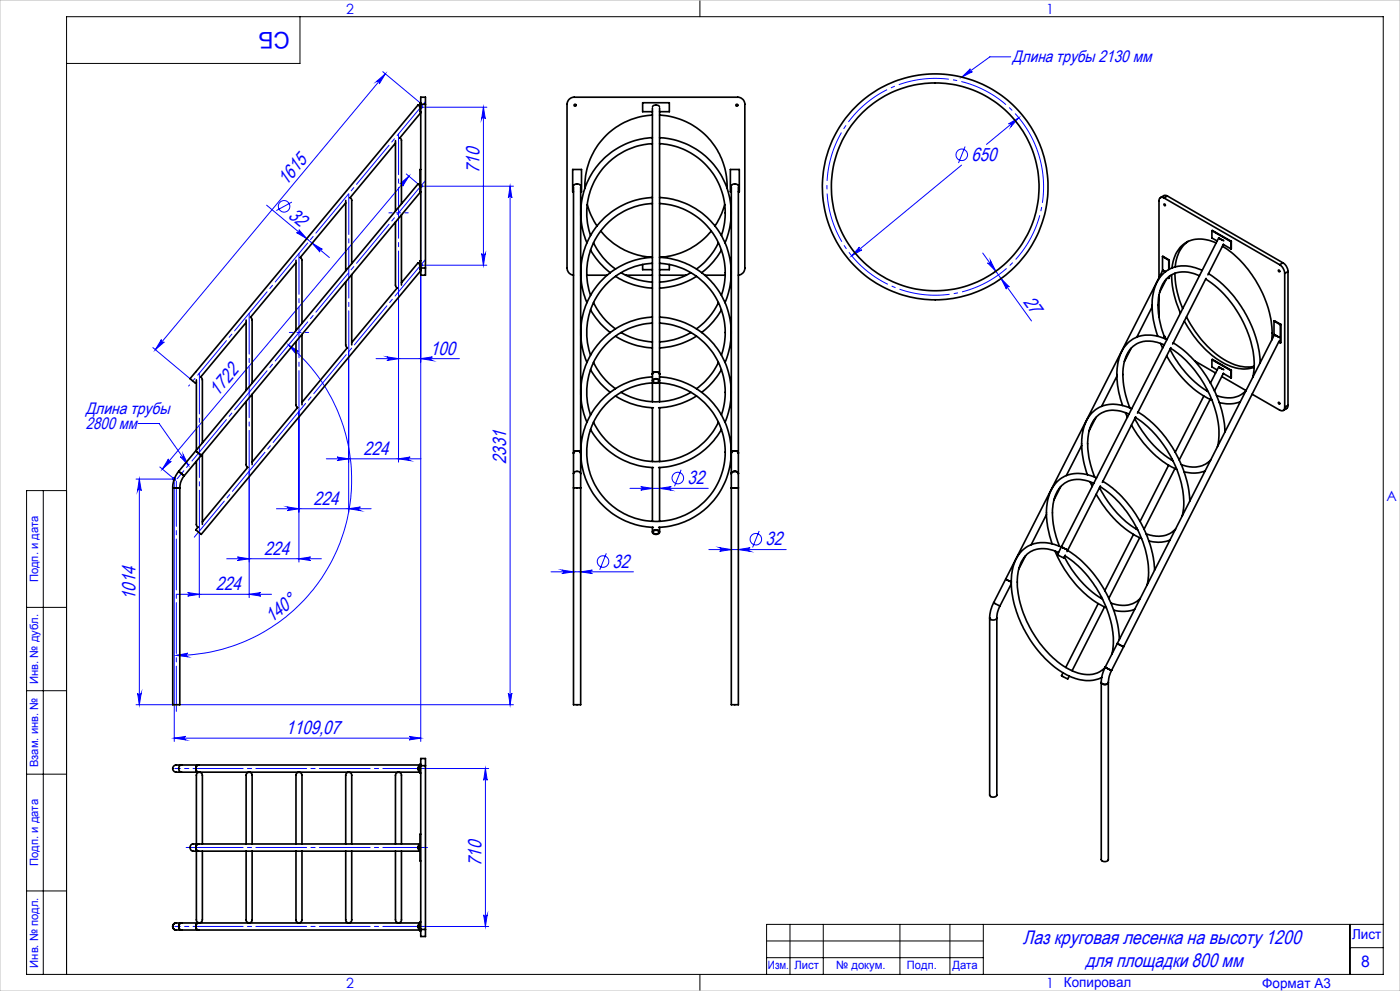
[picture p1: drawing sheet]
<svg xmlns="http://www.w3.org/2000/svg" width="420mm" height="297mm" viewBox="0 0 420 297" stroke-linecap="round" stroke-linejoin="round" font-family="sans-serif">
<g fill="none" stroke="#00f" stroke-width=".3">
<path d="M303.2 17h-6.2l-8.4 6.1M113 24.4l2.6-2.3-1.8 3a.54 .54 0 0 0-.1-.7 .54 .54 0 0 0-.7 0zM114.8 21.5l11.2 9.3M115.6 22.1l-69 82.7M126.2 32.1h19.8M145 32.1v47.4M145 32.1l.6 3.5a.55 .55 0 0 0-.6-.5 .55 .55 0 0 0-.5 .5zM288.6 23.1l2.5-2.5a.52 .52 0 0 0-.1 .8 .52 .52 0 0 0 .7 .1zM302.6 37.1l3-1.8-2.3 2.7a.54 .54 0 0 0 0-.8 .54 .54 0 0 0-.7-.1zM305.6 35.3l-9.7 8M120 55.1l2.7-2.3-1.9 3a.53 .53 0 0 0-.1-.7 .53 .53 0 0 0-.7 0zM121.9 52.1l4.3 3.7"/>
<path d="M122.7 52.8l-74 87.8M126.2 55.8v166.4M126.2 55.8h27.8M153 55.8v155.4M153 55.8l.6 3.5a.53 .53 0 0 0-.6-.5 .53 .53 0 0 0-.5 .5zM288.5 49.5l-33 27.2M289.5 43.9l-2 5M80 61.5l18.8 15.7M87.6 60.6l-4.7 2.5M89.7 68.9l2.3 2.6-3-1.8a.55 .55 0 0 0 .7-.1 .55 .55 0 0 0 0-.7zM93.7 72.9l3 1.8a.54 .54 0 0 0-.7 .1 .54 .54 0 0 0 0 .7zM126.2 79.5h19.8"/>
<path d="M144.5 76a.55 .55 0 0 0 .5 .5 .55 .55 0 0 0 .6-.5l-.6 3.5zM257.8 74a.55 .55 0 0 0 0 .8 .55 .55 0 0 0 .8 .1l-3.1 1.8zM294.8 75.8l3.9 5.5M296.3 78.8a.54 .54 0 0 0 .7 .1 .54 .54 0 0 0 .1-.8l1.6 3.2zM119.6 87.5v51M298.7 81.3l-.8 .6M298.7 81.3l1.6 2.2M300.3 83.5l2.5 2.5a.53 .53 0 0 0-.7-.1 .53 .53 0 0 0-.2 .7zM300.3 83.5l-.8 .6M300.3 83.5l9.2 12.7M45.9 104.2l11.1 9.3M48.4 101.8a.55 .55 0 0 0 .1 .7 .55 .55 0 0 0 .8 0l-2.7 2.3z"/>
<path d="M86.6 103.4l2.9 1.9a.54 .54 0 0 0-.7 .1 .54 .54 0 0 0 0 .7zM86.6 103.4a52.6 52.6 0 0 1 15.7 58.3 52.6 52.6 0 0 1-49.4 34.7M104.6 105.4v48.1M112.8 107.5h25M116.1 107l3.5 .5-3.5 .6a.55 .55 0 0 0 .5-.6 .55 .55 0 0 0-.5-.5zM126.2 107.5l3.5-.5a.55 .55 0 0 0-.5 .5 .55 .55 0 0 0 .5 .6zM41.5 126.9h6.2l8.8 12.5M47.9 139.9l4.4 3.7M50.6 137.5a.54 .54 0 0 0 0 .8 .54 .54 0 0 0 .8 0l-2.7 2.3zM54.1 136.9a.54 .54 0 0 0 .7 .1 .54 .54 0 0 0 .2-.7l1.5 3.1zM89.7 123.3v45.1M97.9 137.5h28.4"/>
<path d="M101.1 137l3.5 .5-3.5 .5a.53 .53 0 0 0 .5-.5 .53 .53 0 0 0-.5-.5zM119.6 137.5l3.4-.5a.53 .53 0 0 0-.5 .5 .53 .53 0 0 0 .5 .5zM40.8 143.6h11.5M41.8 143.6v67.6M41.8 143.6l.6 3.5a.55 .55 0 0 0-.6-.5 .55 .55 0 0 0-.5 .5zM52.3 143.6v78.6M59.8 159.2v19.9M74.8 141.2v37.9M82.9 152.5h28.4M86.2 151.9l3.5 .6-3.5 .5a.55 .55 0 0 0 .5-.5 .55 .55 0 0 0-.5-.6zM104.6 152.5l3.5-.6a.55 .55 0 0 0-.5 .6 .55 .55 0 0 0 .5 .5zM189 146.4h23.5"/>
<path d="M192.2 145.8l3.5 .6-3.5 .5a.53 .53 0 0 0 .5-.5 .53 .53 0 0 0-.5-.6zM197.9 146.4l3.5-.6a.53 .53 0 0 0-.5 .6 .53 .53 0 0 0 .5 .5zM204.3 140.8l-1.9 4.9M227.8 159.1l-2 5M53.1 178.1h28.4M56.3 177.6l3.5 .5-3.5 .5a.53 .53 0 0 0 .5-.5 .53 .53 0 0 0-.5-.5zM68 167.5h28.4M71.2 166.9l3.6 .6-3.6 .5a.53 .53 0 0 0 .6-.5 .53 .53 0 0 0-.6-.6zM74.8 178.1l3.4-.5a.53 .53 0 0 0-.5 .5 .53 .53 0 0 0 .5 .5zM89.7 167.5l3.5-.6a.53 .53 0 0 0-.5 .6 .53 .53 0 0 0 .5 .5zM165.3 171.4h24.7M168.6 170.8l3.4 .6-3.4 .5a.53 .53 0 0 0 .5-.5 .53 .53 0 0 0-.5-.6z"/>
<path d="M174.2 171.4l3.5-.6a.53 .53 0 0 0-.5 .6 .53 .53 0 0 0 .5 .5zM181.9 165.8l-2 5M212.7 164.7h23.2M215.9 164.1l3.5 .6-3.5 .5a.55 .55 0 0 0 .5-.5 .55 .55 0 0 0-.5-.6zM221.5 164.7l3.5-.6a.55 .55 0 0 0-.5 .6 .55 .55 0 0 0 .5 .5zM52.9 196.4l3.5-.6a.55 .55 0 0 0-.5 .5 .55 .55 0 0 0 .5 .5zM40.8 211.2h11M41.3 207.7a.55 .55 0 0 0 .5 .5 .55 .55 0 0 0 .6-.5l-.6 3.5zM54 211.2h100M152.5 207.7a.53 .53 0 0 0 .5 .5 .53 .53 0 0 0 .6-.5l-.6 3.5zM52.3 221.2h73.9M52.3 221.2l3.5-.5a.53 .53 0 0 0-.5 .5 .53 .53 0 0 0 .5 .6z"/>
<path d="M122.7 220.7l3.5 .5-3.5 .6a.53 .53 0 0 0 .5-.6 .53 .53 0 0 0-.5-.5zM128.2 230.3h18.4M145.6 230.3l.6 3.6a.53 .53 0 0 0-.6-.6 .53 .53 0 0 0-.5 .6zM145.6 230.3v47.4M128.2 277.7h18.4M145.1 274.2a.53 .53 0 0 0 .5 .5 .53 .53 0 0 0 .6-.5l-.6 3.5z"/>
<circle cx="288.5" cy="46.4" r="1.73"/>
<circle cx="85.2" cy="61.8" r="1.73"/>
<circle cx="203.3" cy="143.3" r="1.73"/>
<circle cx="180.9" cy="168.3" r="1.73"/>
<circle cx="226.8" cy="161.6" r="1.73"/>
</g>
<path d="M311.7 46.5a32.5 32.5 0 0 0-54.5-13.1 32.5 32.5 0 0 0 15 54 32.5 32.5 0 0 0 39.9-39.3l-.4-1.6" fill="none" stroke="#00f" stroke-width=".3" stroke-dasharray="15.2 1.3 1.3 1.3" stroke-dashoffset=".8" stroke-linecap="butt"/>
<g fill="none" stroke="#00f" stroke-width=".7" stroke-linecap="butt">
<path d="M125.7 32.1h1M125.9 31.8l.7 .7M126.2 31.6v1M126.6 31.8l-.7 .7M125.7 55.8h1M125.9 55.5l.7 .7M126.2 55.3v1M126.6 55.5l-.7 .7M125.7 79.5h1M125.9 79.1l.7 .7M126.2 79v1M126.6 79.1l-.7 .7"/>
<path d="M51.8 143.6h1M51.9 143.2l.7 .7M52.3 143.1v1M52.6 143.2l-.7 .7"/>
</g>
<path d="M52.4 230.3h7.2M52.4 277.7h7.2" fill="none" stroke="#00f" stroke-width=".3" stroke-dasharray="15.2 1.3 1.3 1.3" stroke-dashoffset="13.6"/>
<path d="M59.6 230.3h68.6M59.6 254h68.6M59.6 277.7h68.6" fill="none" stroke="#00f" stroke-width=".3" stroke-dasharray="15.2 1.3 1.3 1.3" stroke-dashoffset="1.9"/>
<path d="M55.9 254h3.7" fill="none" stroke="#00f" stroke-width=".3" stroke-dasharray="15.2 1.3 1.3 1.3"/>
<path d="M56.6 115.7l3-3.6" fill="none" stroke="#00f" stroke-width=".3" stroke-dasharray="15.2 1.3 1.3 1.3" stroke-dashoffset="14.8"/>
<path d="M59.6 112.1l67.9-81.5M59.6 135.8l67.9-81.6" fill="none" stroke="#00f" stroke-width=".3" stroke-dasharray="15.2 1.3 1.3 1.3" stroke-dashoffset="2.2"/>
<path d="M58.3 161l69.2-83.1" fill="none" stroke="#00f" stroke-width=".3" stroke-dasharray="15.2 1.3 1.3 1.3" stroke-dashoffset="1.2"/>
<path d="M52.9 213.2v-69" fill="none" stroke="#00f" stroke-width=".3" stroke-dasharray="15.2 1.3 1.3 1.3" stroke-dashoffset="1.7"/>
<path d="M53.2 143.5l6.4-7.7" fill="none" stroke="#00f" stroke-width=".3" stroke-dasharray="15.2 1.3 1.3 1.3" stroke-dashoffset="12.1"/>
<path d="M116.7 63.8h5.8M86.8 99.6h5.8" fill="none" stroke="#00f" stroke-width=".3" stroke-dasharray="15.2 1.3 1.3 1.3" stroke-dashoffset="14.2"/>
<path d="M119.6 87.5v-47.4M104.6 105.4v-47.4M89.7 123.3v-47.3M59.8 159.2v-47.4M74.8 141.2v-47.3" fill="none" stroke="#00f" stroke-width=".3" stroke-dasharray="15.2 1.3 1.3 1.3" stroke-dashoffset="3"/>
<g fill="none" stroke="#000" stroke-width=".3">
<path d="M90 5v14h-70M210 0v5M13 147v145M20 147h-12v145h407v-287h-395v287M8 182h12M8 207h12M8 232h12M8 267h12M237 277v15M247 277v15M270 277v15M285 277v15"/>
<path d="M295 277v15M405 277v15M415 277h-185v15M210 292v5M230 282h65M230 287h65M405 284h10"/>
</g>
<path d="M0 0h420v297h-420z" fill="none" stroke="#c0c0c0" stroke-width=".3"/>
<g fill="#00f">
<path d="M54.1 136.9a.54 .54 0 0 0 .7 .1 .54 .54 0 0 0 .2-.7l1.5 3.1zM288.6 23.1l2.5-2.5a.52 .52 0 0 0-.1 .8 .52 .52 0 0 0 .7 .1z"/>
<path d="M126.2 107.5l3.5-.5a.55 .55 0 0 0-.5 .5 .55 .55 0 0 0 .5 .6zM116.1 107l3.5 .5-3.5 .6a.55 .55 0 0 0 .5-.6 .55 .55 0 0 0-.5-.5zM122.7 220.7l3.5 .5-3.5 .6a.53 .53 0 0 0 .5-.6 .53 .53 0 0 0-.5-.5zM52.3 221.2l3.5-.5a.53 .53 0 0 0-.5 .5 .53 .53 0 0 0 .5 .6z"/>
<path d="M120 55.1l2.7-2.3-1.9 3a.53 .53 0 0 0-.1-.7 .53 .53 0 0 0-.7 0zM50.6 137.5a.54 .54 0 0 0 0 .8 .54 .54 0 0 0 .8 0l-2.7 2.3z"/>
<path d="M145 32.1l.6 3.5a.55 .55 0 0 0-.6-.5 .55 .55 0 0 0-.5 .5zM144.5 76a.55 .55 0 0 0 .5 .5 .55 .55 0 0 0 .6-.5l-.6 3.5zM41.8 143.6l.6 3.5a.55 .55 0 0 0-.6-.5 .55 .55 0 0 0-.5 .5zM41.3 207.7a.55 .55 0 0 0 .5 .5 .55 .55 0 0 0 .6-.5l-.6 3.5zM153 55.8l.6 3.5a.53 .53 0 0 0-.6-.5 .53 .53 0 0 0-.5 .5zM152.5 207.7a.53 .53 0 0 0 .5 .5 .53 .53 0 0 0 .6-.5l-.6 3.5z"/>
<path d="M93.7 72.9l3 1.8a.54 .54 0 0 0-.7 .1 .54 .54 0 0 0 0 .7zM89.7 68.9l2.3 2.6-3-1.8a.55 .55 0 0 0 .7-.1 .55 .55 0 0 0 0-.7z"/>
<path d="M56.3 177.6l3.5 .5-3.5 .5a.53 .53 0 0 0 .5-.5 .53 .53 0 0 0-.5-.5zM74.8 178.1l3.4-.5a.53 .53 0 0 0-.5 .5 .53 .53 0 0 0 .5 .5zM257.8 74l-2.3 2.7 3.1-1.8a.55 .55 0 0 1-.8-.1 .55 .55 0 0 1 0-.8zM302.6 37.1a.54 .54 0 0 1 .7 .1 .54 .54 0 0 1 0 .8l2.3-2.7z"/>
<path d="M168.6 170.8l3.4 .6-3.4 .5a.53 .53 0 0 0 .5-.5 .53 .53 0 0 0-.5-.6zM174.2 171.4l3.5-.6a.53 .53 0 0 0-.5 .6 .53 .53 0 0 0 .5 .5z"/>
<path d="M215.9 164.1l3.5 .6-3.5 .5a.55 .55 0 0 0 .5-.5 .55 .55 0 0 0-.5-.6zM221.5 164.7l3.5-.6a.55 .55 0 0 0-.5 .6 .55 .55 0 0 0 .5 .5z"/>
<path d="M192.2 145.8l3.5 .6-3.5 .5a.53 .53 0 0 0 .5-.5 .53 .53 0 0 0-.5-.6zM197.9 146.4l3.5-.6a.53 .53 0 0 0-.5 .6 .53 .53 0 0 0 .5 .5z"/>
<path d="M52.9 196.4l3.5-.6a.55 .55 0 0 0-.5 .5 .55 .55 0 0 0 .5 .5zM86.6 103.4l2.9 1.9a.54 .54 0 0 0-.7 .1 .54 .54 0 0 0 0 .7z"/>
<path d="M48.4 101.8a.55 .55 0 0 0 .1 .7 .55 .55 0 0 0 .8 0l-2.7 2.3zM113 24.4l2.6-2.3-1.8 3a.54 .54 0 0 0-.1-.7 .54 .54 0 0 0-.7 0z"/>
<path d="M145.6 230.3l.6 3.6a.53 .53 0 0 0-.6-.6 .53 .53 0 0 0-.5 .6zM145.1 274.2a.53 .53 0 0 0 .5 .5 .53 .53 0 0 0 .6-.5l-.6 3.5z"/>
<path d="M296.3 78.8a.54 .54 0 0 0 .7 .1 .54 .54 0 0 0 .1-.8l1.6 3.2zM300.3 83.5l2.5 2.5a.53 .53 0 0 0-.7-.1 .53 .53 0 0 0-.2 .7z"/>
<path d="M71.2 166.9l3.6 .6-3.6 .5a.53 .53 0 0 0 .6-.5 .53 .53 0 0 0-.6-.6zM89.7 167.5l3.5-.6a.53 .53 0 0 0-.5 .6 .53 .53 0 0 0 .5 .5zM86.2 151.9l3.5 .6-3.5 .5a.55 .55 0 0 0 .5-.5 .55 .55 0 0 0-.5-.6zM104.6 152.5l3.5-.6a.55 .55 0 0 0-.5 .6 .55 .55 0 0 0 .5 .5zM101.1 137l3.5 .5-3.5 .5a.53 .53 0 0 0 .5-.5 .53 .53 0 0 0-.5-.5zM119.6 137.5l3.4-.5a.53 .53 0 0 0-.5 .5 .53 .53 0 0 0 .5 .5z"/>
</g>
<g fill="none" stroke="#000" stroke-width=".5">
<path d="M126 32l-.6-.5-68.4 82 1.7 1.4 .2-.3M126.2 33.8l-6.3 7.5a2.5 2.5 0 0 1 .5 2.5v17.3M126.2 31.3v-2.2h1.4v2.2M126.2 31.3h1.4M126.2 31.3v49M126.2 30.8h-.2v2.7h.2M127.6 31.3v49M195.7 34.5a21.3 21.3 0 0 0-20.2 21.9M195.7 33.5h-2.9v-2.7h8v2.7h-2.9M195.7 32.4v81.8M195.8 32a1.34 1.34 0 0 1 2 0M197.9 34.5a21.3 21.3 0 0 1 20.2 21.9"/>
<path d="M197.9 32.4v81.8M118.6 42.2v21M118.6 42.9l-13.6 16.4a2.95 2.95 0 0 1 .5 2.7v17M126 55.6l-.6-.5-66.7 80M126.2 50.8h-.2v6.7h.2l-65.8 79M172 57.5h-.2v-6.7h2.6v6.7h-.2M172 56.1v85.9M172.1 55.6a1.34 1.34 0 0 1 2.1 0M174.2 56.1v85.9M195.7 43.1a20.8 20.8 0 0 0-18.5 27.5M195.7 41.3a22.6 22.6 0 0 0-19.6 31.5M195.7 59.2a22.6 22.6 0 0 0-19.6 31.5"/>
<path d="M197.9 43.1a20.8 20.8 0 0 1 18.5 27.5M197.9 41.3a22.5 22.5 0 0 1 19.6 31.5M197.9 59.2a22.5 22.5 0 0 1 19.6 31.5M219.4 57.5h-.3v-6.7h2.7v6.7h-.3M219.4 56.1v85.9M219.4 55.6a1.34 1.34 0 0 1 2.1 0M221.5 56.1v85.9M349.2 59.3l-.9-.2-.3 .2-.3 .7v23.3M349.2 59.3l34.7 20M350.2 58.7l-.9-.1-1.1 .6M350.2 58.7l-1 .6M350.2 58.7l34.7 20.1"/>
<path d="M88.8 78v21.1M88.8 78.7l-13.7 16.4a2.98 2.98 0 0 1 .5 2.8v16.9M103.7 60.8l-13.6 16.4a2.53 2.53 0 0 1 .5 2.5v17.2M103.7 60.1v21M118.6 66.5v17.8a1.99 1.99 0 0 0 .6 2l-13.7 16.4M120.4 64.4v21M126 79.3l-.6-.5-5 5.9M126.2 78.1h-.2v2.7h.2M176.2 61.3l1.1 3.1 1.8 3.3M177.2 74.9l2.9 4.1 3 2.7M178 72.8a20.9 20.9 0 0 0 6.6 7.8M180.2 69.2a21.6 21.6 0 0 0 15.5 7.9 22.6 22.6 0 0 0-19.6 31.5"/>
<path d="M192.8 79.3v1.5h2.9M195.7 78.9a20.8 20.8 0 0 0-18.5 27.5M195.7 61a20.8 20.8 0 0 0-18.5 27.5M197.9 78.9a20.8 20.8 0 0 1 18.5 27.5M197.9 61a20.8 20.8 0 0 1 18.5 27.5M200.8 79.3v1.5h-2.9M213.4 69.2a21.3 21.3 0 0 1-15.5 7.9 22.5 22.5 0 0 1 19.6 31.5M215.5 72.8a21.4 21.4 0 0 1-6.5 7.8M216.4 74.9l-2.2 3.3-3.7 3.5M217.4 61.3l-.9 2.8-2 3.6M348.8 76.9l1.8 1.1M348.8 76.9v4.3"/>
<path d="M348.8 76.9l2 1M349.2 61.2a.24 .24 0 0 1 .4 .1 .24 .24 0 0 1-.3 .3zM350.6 78v2.8M350.8 77.9l-.2 .1M350.8 77.9v2.8M356.4 72.4a9.9 9.9 0 0 0-3.8 7.6M363.6 69.1v2.2l1.5 .9M363.6 69.1l5.7 3.3M363.6 69.1l5.8 3.2M364.8 72.8a9 9 0 0 0-10.9 1.5l-1.3 2.2-1 3.8M365.6 71.3l-47.1 92.5M365.7 71.3l1.4 .8"/>
<path d="M365.8 71.4l1.2 .7M366.7 73.8a33.3 33.3 0 0 1 14.9 26.6l-.1 1.5M367 73.3l2.3 1.3M367 73.2l-4.6 9.2M369.3 72.4v2.2M369.4 72.3l-.1 2.3M369.4 72.3l-.1 .1M383.9 79.3l.9 .9 .6 1.7M384.9 78.8l1 1 .5 1.6M384.9 78.8l-1 .5M73.8 96.7l-13.6 16.3a2.56 2.56 0 0 1 .5 2.5v17.2M73.8 95.9v21.1"/>
<path d="M103.7 84.5v17.5a2.4 2.4 0 0 0 .5 2.2l-13.6 16.4M105.5 82.3v21.1M126.2 81.1l-65.8 79.1-1.7-1.4 .7-.8a2.98 2.98 0 0 1-.5-2.8v-16.9M126.2 80.3v2.2h1.4v-2.2M126.2 80.3h1.4M172 82.5l-1.3-.7-.6-1.5v-49l.6-1.5 1.3-.7h49.5l1.4 .7 .5 1.2v49.6l-.5 1.2-1.4 .7M174.2 82.5h.1M176 82.5h6.2M177.2 92.8l2.9 4.2 3 2.7M178 90.7a20.9 20.9 0 0 0 6.6 7.9M184.6 82.8a23 23 0 0 0 11.1 3.6M186.3 81.7l2.8 1.4 2 .7 4.6 .8"/>
<path d="M186.3 99.7l2.8 1.3 2 .7 4.6 .8M187.7 82.5h8M195.7 96.8a20.8 20.8 0 0 0-18.5 27.6M195.7 95a22.6 22.6 0 0 0-19.6 31.5M197.9 96.8a20.8 20.8 0 0 1 18.5 27.6M197.9 95a22.5 22.5 0 0 1 19.6 31.5M197.9 82.5h8M207.3 81.7l-4.5 2-4.9 .9M207.3 99.7l-2.5 1.2-2.7 .9-4.2 .7M209 82.8a22.7 22.7 0 0 1-11.1 3.6M211.4 82.5h6.2M215.5 90.7a20.7 20.7 0 0 1-6.5 7.9"/>
<path d="M216.4 92.8l-2.2 3.3-3.7 3.6M219.4 82.5h.1M345.6 92l-4.6 9.1M347.7 88.4v6.6M348.9 81l-47.2 92.5M349 81l.6 .5-.5-.4M349.9 83.6l-2 4M350.3 83.3l.3 .1M350.6 83v.4M350.8 82.8l-.2 .6M351.5 82.4a29.3 29.3 0 0 0 2.6 11.4M352.5 81.9a28.8 28.8 0 0 0 2.3 10.6"/>
<path d="M355.3 96.2a28.4 28.4 0 0 0 14.4 13.8l3.3 .6 3.2-.5M356 95a28.8 28.8 0 0 0 14.7 14.4l2.8 .6 2.8-.2M359.8 82.7a8.2 8.2 0 0 0-10.1 1.1 15 15 0 0 0-1.7 12.8l1.5 4.9M360.6 81a10.4 10.4 0 0 0-11.3 .7 14.2 14.2 0 0 0-3.5 12.5l.7 3.7 .8 2.9M361.7 83.6a32.6 32.6 0 0 1 14.5 26.8l-.4 2.7M361.8 83.4l-10 19.7M362.5 82a35.2 35.2 0 0 1 15.6 26.7M382.2 96.2l1.9 1.1M382.2 96.2l.1-.1 1.9 1.1M382.2 96.2v4.3M384.1 97.3v5.5M384.2 97.2l-.1 .1"/>
<path d="M384.2 97.2l-.1 5.6M385.4 81.9v40.1M386.4 81.4l-1 .5M386.4 81.4v40.1M58.9 113.8v21.1M75.6 118.2v21M88.8 102.4v17.5a2.4 2.4 0 0 0 .5 2.2l-13.7 16.4M90.6 100.2v21.1M177.2 110.8l2.9 4.1 3 2.7M178 108.6a20.9 20.9 0 0 0 6.6 7.9M184.6 118.7a22.8 22.8 0 0 0 11.4 3.5M184.6 100.7a23 23 0 0 0 11.1 3.6"/>
<path d="M186.3 117.6a20.7 20.7 0 0 0 21 0M195.7 113a22.6 22.6 0 0 0-21.5 22.6 22.6 22.6 0 0 0 21.8 22.4M195.7 112.1a1.17 1.17 0 0 1 1.1-.7 1.17 1.17 0 0 1 1.1 .7M195.7 114.8v5.6M195.9 113.8a1.09 1.09 0 0 1 1.1-.3 1.09 1.09 0 0 1 .8 .9 1.15 1.15 0 0 1-1.2 .5 1.15 1.15 0 0 1-.8-.9zM196.1 113.8a.79 .79 0 0 1 1-.2 .79 .79 0 0 1 .4 .9 .86 .86 0 0 1-.9 .2 .86 .86 0 0 1-.6-.7zM196.2 114.8a20.8 20.8 0 0 0-17.4 31 20.8 20.8 0 0 0 35.5 .9 20.8 20.8 0 0 0-15.6-31.9h-1.3M197.9 113a22.6 22.6 0 0 1 21.5 22.6 22.6 22.6 0 0 1-21.8 22.4M197.9 114.8v5.6M209 118.7a23 23 0 0 1-11.4 3.5M209 100.7a22.7 22.7 0 0 1-11.1 3.6M215.5 108.6a20.7 20.7 0 0 1-6.5 7.9"/>
<path d="M216.4 110.8l-2.2 3.2-3.7 3.6M335.1 112.7l-4.6 9.1M339.3 104.4l-2 3.9M348.2 102.9l.6 1.4M349.3 103.4a8.4 8.4 0 0 0-9.9 .8 13.6 13.6 0 0 0-2.3 11.4l.6 2.9 1.3 3.8M349.3 100.7l.3 .4-.2 .2M350 106.6a30.4 30.4 0 0 0 13.6 13.3M350.1 101.8a10 10 0 0 0-12 1.2 15.3 15.3 0 0 0-2.7 13.1l1.4 5.4M351 104.7a31.2 31.2 0 0 0 11.4 12.7M351.2 104.4a32.8 32.8 0 0 1 14.5 26.2l-.5 3.2M351.3 104.2l-10.1 19.6M352 102.8a34.9 34.9 0 0 1 15.5 26.6"/>
<path d="M358.4 108.2l6.3 3.6M361.1 118.7l-8.5 16.8M362.1 116.8l-.1 .3M363 119.7l-9.2 18.2M363.6 107.8v2.2l1.5 .9M363.6 107.8l5.7 3.3M363.6 107.8l.1-.1 5.7 3.3M365.6 110l-2.5 4.8M365.7 110l1.4 .8M365.8 110l1.2 .7M366.5 112.9l7.3 4.2a7.6 7.6 0 0 1-8.9 1.4M367 111.9l2.3 1.3"/>
<path d="M367 111.9l-2.7 5.3M369.3 111.1v2.1M369.4 111l-.1 2.2M369.4 111l-.1 .1M375.6 118.1l8.6 4.9h.8l.4-1M382.3 100.3l-47.1 92.5M382.4 100.3l1.5 .8M382.6 100.4l1.1 .6M383.6 102.5l.5 .3M383.8 102.2l-46.7 91.6M58.7 135.1l1.7 1.4M58.7 135.1l-5.1 6.1"/>
<path d="M60.4 136.5l-5.2 6.1M60.7 136.1v21.1M73.8 120.3v17.5a2.4 2.4 0 0 0 .5 2.2l-13.6 16.4M172 135.8a1.17 1.17 0 0 1 1.1-.7 1.17 1.17 0 0 1 1.1 .7M177.2 128.7a22.5 22.5 0 0 0 18.8 11.4M178 126.5a20.8 20.8 0 0 0 18.8 11.9 20.8 20.8 0 0 0 18.7-11.9M195.7 122.2v16.1M197.9 122.2v16.1M216.4 128.7a22.7 22.7 0 0 1-18.8 11.4M219.4 135.8a1.15 1.15 0 0 1 1.1-.7 1.15 1.15 0 0 1 1 .7M324.5 133.5l-4.6 9M328.8 125.1l-2.1 4"/>
<path d="M337.6 123.7l.6 1.4M338.7 124.1a8.4 8.4 0 0 0-9.6 .6 12.8 12.8 0 0 0-2.6 11l.7 3.5 1.2 3.8M339.4 127.4a30.4 30.4 0 0 0 13.6 13.2M339.5 122.5a10.1 10.1 0 0 0-11.9 1.3 15.8 15.8 0 0 0-2.7 13.7l1.3 4.8M340.4 125.4a30.8 30.8 0 0 0 11.5 12.7M340.6 125.1a33 33 0 0 1 14.5 26.2l-.4 3.3M340.7 124.9l-10 19.7M341.4 123.5a34.9 34.9 0 0 1 15.5 26.7M350.6 139.4l-8.6 16.9M351.6 137.5l-.2 .3M363.2 137.8a7.8 7.8 0 0 1-8.8 1.5M372.1 120.4a9.8 9.8 0 0 1-6.3 .2"/>
<path d="M383.5 120.6a.25 .25 0 0 1 .5 .1 .25 .25 0 0 1-.4 .3zM386.4 121.5l-.3 .8-1.1 .7M386.4 121.5l-1 .5M51.8 146.2v65h2.1v-65M51.8 146.2h2.1M53.6 141.2l-1.3 2.4-.5 2.6M53.6 141.2l1.6 1.4M55.2 142.6l-1 2.1-.3 1.5M172 142v4.2M172 146.2v65h2.2v-65M172 146.2h2.2M172 142a1.17 1.17 0 0 1 1.1-.8 1.17 1.17 0 0 1 1.1 .8"/>
<path d="M174.2 142v4.2M195.7 140.1v16.1M195.7 158v1.5M195.8 159.2a1.16 1.16 0 0 1 1.1-.4 1.16 1.16 0 0 1 .9 .8 1.14 1.14 0 0 1-1.1 .6 1.14 1.14 0 0 1-.9-.9zM196 159.2a.88 .88 0 0 1 1-.3 .88 .88 0 0 1 .6 .8 .87 .87 0 0 1-1 .3 .87 .87 0 0 1-.6-.8zM197.9 140.1v16.1M197.9 158v1.5M219.4 142v4.2M219.4 146.2h2.1M219.4 146.2v65h2.1v-65M219.4 142a1.15 1.15 0 0 1 1.1-.8 1.15 1.15 0 0 1 1 .8M221.5 142v4.2"/>
<path d="M313.9 154.2l-4.5 9.1M318.2 145.8l-2 4M327 144.4l.7 1.4M328.2 144.8a8.3 8.3 0 0 0-9.9 .9 14 14 0 0 0-2.2 11.9l.7 3 1.1 3.1M328.9 148.1a30.3 30.3 0 0 0 13.6 13.3M329 143.2a10.2 10.2 0 0 0-12 1.3 15.4 15.4 0 0 0-2.7 13.1l1.4 5.4M329.8 146.2a31.2 31.2 0 0 0 11.5 12.6M330 145.8a32.9 32.9 0 0 1 14.6 26.8l-.5 2.7M330.1 145.6l-9.7 19.2M330.8 144.2a34.8 34.8 0 0 1 15.6 26.7M341 158.2l-.1 .3M352.5 140.4l-9.3 18.2"/>
<path d="M352.7 158.6a7.8 7.8 0 0 1-8.9 1.4M361.5 141.1a9.9 9.9 0 0 1-6.3 .3M301.7 173.5l1.7 .9M301.7 173.5l-3.6 7.1M303.4 175l-3.4 6.6M307.7 166.6l-2.1 3.9M316.5 165.1a32.2 32.2 0 0 0 15.4 17M317.6 165.6a8.2 8.2 0 0 0-10.1 1.1 14.6 14.6 0 0 0-1.9 12.2 33 33 0 0 0 15.3 21.8 9.1 9.1 0 0 0 9.8 .1l.8-.8M318.4 164a10.4 10.4 0 0 0-11.3 .6 14.1 14.1 0 0 0-3.6 12.5 34.7 34.7 0 0 0 16.6 25.2 11.6 11.6 0 0 0 10.4 .8M318.5 163.8l1.9 1M318.5 163.8l-1.2 2.4 1.8 1 .5-.8M319.3 166.9a31.2 31.2 0 0 0 11.5 12.7"/>
<path d="M319.5 166.6a32.8 32.8 0 0 1 14.5 26.2l-.4 3.2M320.3 165a34.9 34.9 0 0 1 15.5 26.6M320.4 164.8l-.3 .5M330.4 179l-.1 .3M340 160.2l-8.6 16.8M341.9 161.1l-9.3 18.2M342.1 179.3a7.6 7.6 0 0 1-8.8 1.4M351 161.9a10.6 10.6 0 0 1-6.3 .2M296.9 185.2v53.1a1.26 1.26 0 0 0 2.1 0v-53.1M296.9 185.2a1.23 1.23 0 0 0 2.1 0M298.1 180.6l-.9 2.4-.3 2.2M298.1 180.6l1.9 1"/>
<path d="M300 181.6l-.7 1.7-.3 1.9M329.5 180.9l-9.8 19.1M331.4 181.9l-9.8 19.1M331.6 199.9l-.9 2.4-.3 2.2M331.6 199.9l1.9 1M335.2 192.8l1.9 1M335.2 192.8l-3.6 7.1M337.1 193.8l-3.6 7.1M340.4 182.6a10.1 10.1 0 0 1-6.3 .3M318.9 201.6l-.4 .9 .4 .3 1.5 .6 .4-.8M330.4 204.5a1.23 1.23 0 0 0 2.1 0M330.4 204.5v53.1a1.2 1.2 0 0 0 2.1 0v-53.1"/>
<path d="M333.5 200.9l-.7 1.8-.3 1.8M54.4 229.3a2.11 2.11 0 0 0-2.6 .9 1.51 1.51 0 0 0 2.1 1.2h.5M54.4 229.3h71.6a1.2 1.2 0 0 0 0 2.1M54.4 229.3a1.12 1.12 0 0 0-.8 1 1.12 1.12 0 0 0 .8 1.1M54.4 231.4h71.6M59.5 229.3a1.12 1.12 0 0 0-.8 1 1.12 1.12 0 0 0 .8 1.1M126 229.5a.98 .98 0 0 0 0 1.7M126.2 229.5v-2.2h1.4v2.2M126.2 229.5v49M126.2 229h-.2v2.7h.2M126.2 229.5h1.4M127.6 229.5v49"/>
<path d="M57.3 253.2l.5-.3h68.2a1.23 1.23 0 0 0 0 2.2h-68.1a1.15 1.15 0 0 1-.6-1.9zM58.9 255.1v19.1a1.9 1.9 0 0 0 .8 2.4 1.49 1.49 0 0 0 1-2.1v-19.4M58.9 252.9v-19.2a2.02 2.02 0 0 1 .7-2.2 1.44 1.44 0 0 1 1.1 2v19.4M59.5 252.9a1.12 1.12 0 0 0-.8 1.1 1.12 1.12 0 0 0 .8 1.1M73.8 255.1v19.1a1.9 1.9 0 0 0 .8 2.4 1.32 1.32 0 0 0 1-1.9v-19.6M73.8 252.9v-19.2a2.02 2.02 0 0 1 .7-2.2 1.25 1.25 0 0 1 1.1 1.8v19.6M88.8 255.1v19.1a1.9 1.9 0 0 0 .8 2.4 1.49 1.49 0 0 0 1-2.1v-19.4M88.8 252.9v-19.2a2.02 2.02 0 0 1 .7-2.2 1.44 1.44 0 0 1 1.1 2v19.4M103.7 255.1v19.1a1.9 1.9 0 0 0 .8 2.4 1.32 1.32 0 0 0 1-1.9v-19.6M103.7 252.9v-19.2a2.02 2.02 0 0 1 .7-2.2 1.25 1.25 0 0 1 1.1 1.8v19.6M118.6 255.1v19.1a1.86 1.86 0 0 0 .9 2.4 1.33 1.33 0 0 0 .9-1.9v-19.6M118.6 252.9v-19.2a1.8 1.8 0 0 1 .9-2.2 1.31 1.31 0 0 1 .9 1.8v19.6"/>
<path d="M126 253.2a.95 .95 0 0 0 0 1.6M126.2 250h-.2v8h.2M54.4 276.6a2.39 2.39 0 0 0-2.5 .8 1.33 1.33 0 0 0 1.8 1.3h.7M54.4 276.6a1.1 1.1 0 0 0-.8 1.1 1.1 1.1 0 0 0 .8 1M54.4 276.6h71.6M59.5 276.6a1.1 1.1 0 0 0-.8 1.1 1.1 1.1 0 0 0 .8 1M126 276.6a1.17 1.17 0 0 0 0 2.1h-71.6M126 276.9a.95 .95 0 0 0 0 1.6M126.2 278.5v2.2h1.4v-2.2M126.2 276.3h-.2v2.7h.2M126.2 278.5h1.4"/>
<circle cx="172.5" cy="31.5" r=".3"/>
<circle cx="221.1" cy="31.5" r=".3"/>
<circle cx="280.5" cy="56" r="31.1"/>
<circle cx="280.6" cy="56" r="33.8"/>
<circle cx="383.8" cy="81.1" r=".24"/>
</g>
<text font-size="6.9" fill="#00f" x="86.9" y="9.4" transform="rotate(-180 86.9 9.4)">СБ</text>
<g font-size="5.8" fill="#00f">
<text x="306.9" y="283">Лаз круговая лесенка на высоту 1200</text>
<text x="325.7" y="289.7">для площадки 800 мм</text>
</g>
<g font-size="5.7" fill="#00f">
<text x="143.8" y="51.9" transform="rotate(-90 143.8 51.9)">710</text>
<text x="291.4" y="48.2">650</text>
<text x="86" y="55.7" transform="rotate(-50 86 55.7)">1615</text>
<text x="86.3" y="65.1" transform="rotate(40 86.3 65.1)">32</text>
<text x="306.8" y="90.4" transform="rotate(54 306.8 90.4)">27</text>
<text x="129.1" y="106.3">100</text>
<text x="65.4" y="118.9" transform="rotate(-50 65.4 118.9)">1722</text>
<text x="109" y="136.3">224</text>
<text x="151.8" y="139.1" transform="rotate(-90 151.8 139.1)">2331</text>
<text x="206.2" y="145.1">32</text>
<text x="94" y="151.2">224</text>
<text x="79.2" y="166.2">224</text>
<text x="229.6" y="163.4">32</text>
<text x="183.8" y="170.1">32</text>
<text x="40.6" y="179.9" transform="rotate(-90 40.6 179.9)">1014</text>
<text x="64.7" y="176.9">224</text>
<text x="81.5" y="186.7" transform="rotate(-39 81.5 186.7)">140°</text>
<text x="85.7" y="220">1109,07</text>
<text x="144.4" y="259.5" transform="rotate(-90 144.4 259.5)">710</text>
</g>
<g font-size="5" fill="#00f">
<text x="303.8" y="18.6">Длина трубы 2130 мм</text>
<text x="25.8" y="124.1">Длина трубы</text>
<text x="25.8" y="128.6">2800 мм</text>
</g>
<text font-size="4.8" fill="#00f" x="408.3" y="289.7">8</text>
<g font-size="4.2" fill="#00f">
<text x="103.8" y="4.2">2</text>
<text x="313.8" y="4.2">1</text>
<text x="415.9" y="150.2">A</text>
<text x="103.8" y="296.2">2</text>
<text x="313.8" y="296.2">1</text>
</g>
<g font-size="4.1" fill="#00f">
<text x="405.6" y="281.5">Лист</text>
<text x="319.2" y="295.9">Копировал</text>
<text x="378.7" y="296">Формат А3</text>
</g>
<g font-size="3.4" fill="#00f">
<text x="11.4" y="174.5" transform="rotate(-90 11.4 174.5)">Подп. и дата</text>
<text x="11.4" y="205" transform="rotate(-90 11.4 205)">Инв. № дубл.</text>
<text x="11.4" y="229.9" transform="rotate(-90 11.4 229.9)">Взам. инв. №</text>
<text x="11.4" y="259.5" transform="rotate(-90 11.4 259.5)">Подп. и дата</text>
<text x="11.4" y="290" transform="rotate(-90 11.4 290)">Инв. № подл.</text>
<text x="230.4" y="290.4">Изм.</text>
<text x="238.3" y="290.4">Лист</text>
<text x="250.9" y="290.4">№ докум.</text>
<text x="272.1" y="290.4">Подп.</text>
<text x="285.7" y="290.5">Дата</text>
</g>
</svg>
